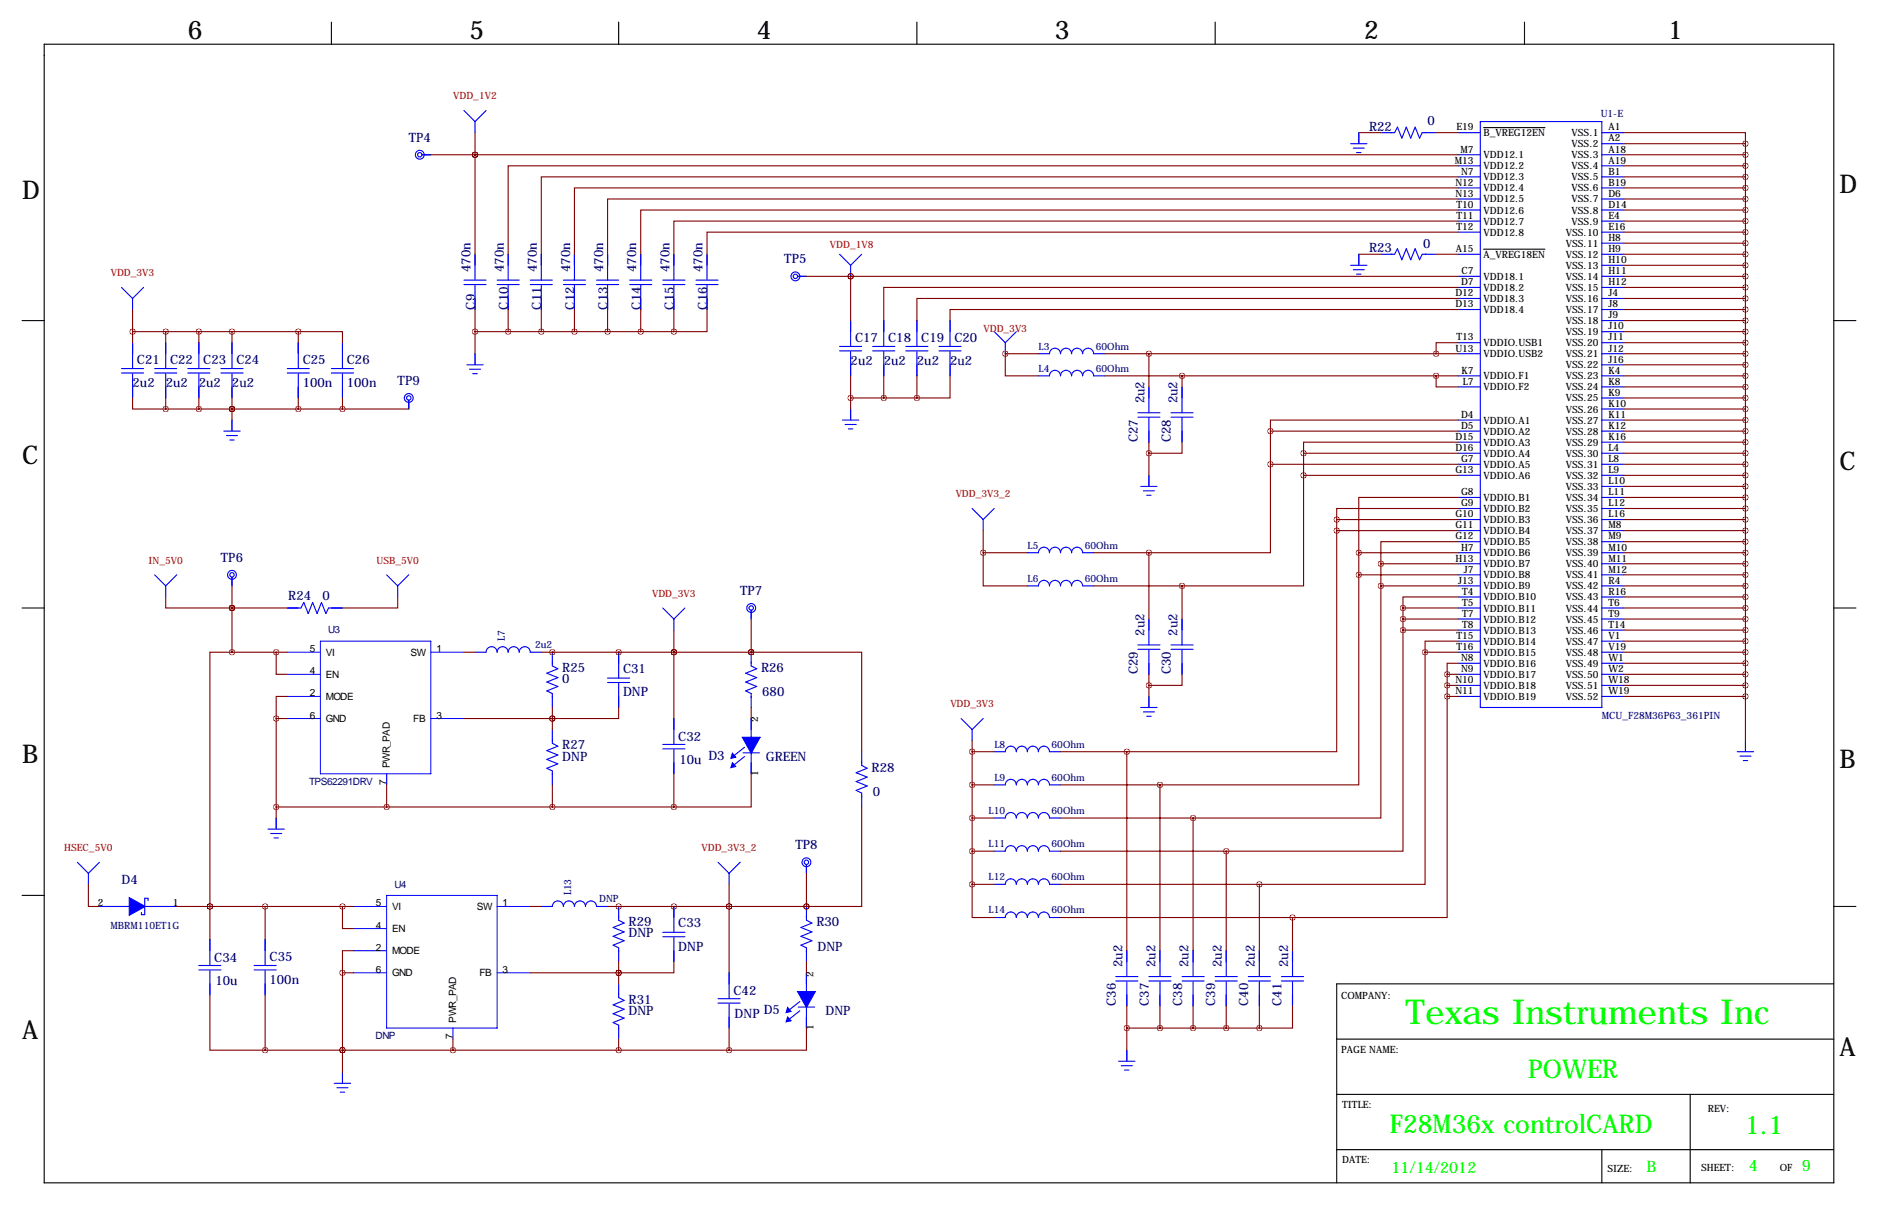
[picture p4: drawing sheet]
<svg xmlns="http://www.w3.org/2000/svg" width="432mm" height="279mm" viewBox="0 0 432 279" stroke-linecap="round" stroke-linejoin="round" font-family="sans-serif">
<g fill="none" stroke="#000" stroke-width=".25">
<path d="M10.2 10.2h411.4v261.6h-411.4zM76.2 5.1v5.1M142.2 5.1v5.1M210.8 5.1v5.1M279.4 5.1v5.1M350.5 5.1v5.1M341.1 29.3h14.1M341.1 57.3h14.1M5.1 73.7h5.1M421.6 73.7h5.1M5.1 139.7h5.1M421.6 139.7h5.1"/>
<path d="M5.1 205.7h5.1M421.6 208.3h.1M421.6 208.3h5.1M307.3 238.8h114.3M421.6 226.1h-114.3v45.7M307.3 251.5h114.3M388.6 251.5v20.3M307.3 264.2h114.3M368.3 264.2v7.6"/>
</g>
<g fill="none" stroke="#00f" stroke-width=".25">
<path d="M97 35.6h2.1M106.7 25.4l2.5 2.5M109.2 27.9v2.6M111.8 25.4l-2.6 2.5M310.5 33h3.8M311.1 34h2.6M311.9 35.1h1M312.4 30.5v2.4M317.5 30.5h3.1l.7-1.3 1 2.6 1-2.6 1.1 2.6 1-2.6 1 2.6 .6-1.3h3.2M335.3 30.5h5.1M335.3 35.6h5.1M335.3 38.1h5.1"/>
<path d="M340.4 27.9h27.9v134.7h-27.9zM368.3 30.5h5.1M368.3 35.6h5.1M368.3 38.1h5.1M368.3 33h5.1M109.2 58.4v6M116.8 58.4v6M124.5 58.4v6M132.1 58.4v6M139.7 58.4v6M147.3 58.4v6M154.9 58.4v6"/>
<path d="M162.6 58.4v6M193 58.4l2.6 2.6M198.1 58.4l-2.5 2.6M312.4 58.4v2.4M317.5 58.4h3.1l.7-1.2 1 2.5 1-2.5 1.1 2.5 1-2.5 1 2.5 .6-1.3h3.2M335.3 40.6h5.1M335.3 43.2h5.1M335.3 45.7h5.1M335.3 48.3h5.1M335.3 50.8h5.1M335.3 53.3h5.1M335.3 58.4h5.1"/>
<path d="M368.3 40.6h5.1M368.3 43.2h5.1M368.3 45.7h5.1M368.3 48.3h5.1M368.3 50.8h5.1M368.3 53.3h5.1M368.3 58.4h5.1M368.3 55.9h5.1M27.9 66l2.6 2.6M30.5 68.6v2.5M30.5 78.7v6M33 66l-2.5 2.6"/>
<path d="M38.1 78.7v6M45.7 78.7v6M53.3 78.7v6M68.6 78.7v6M78.7 78.7v6M106.7 64.4h5.1M106.7 65.4h5.1M109.2 65.5v5.6M114.3 64.4h5.1M114.3 65.4h5.1M116.8 65.5v5.6M121.9 64.4h5.1"/>
<path d="M121.9 65.4h5.1M124.5 65.5v5.6M129.5 64.4h5.1M129.5 65.4h5.1M132.1 65.5v5.6M137.2 64.4h5M137.2 65.4h5M139.7 65.5v5.6M144.8 64.4h5.1M144.8 65.4h5.1M147.3 65.5v5.6M152.4 64.4h5.1"/>
<path d="M152.4 65.4h5.1M154.9 65.5v5.6M160 64.4h5.1M160 65.4h5.1M162.6 65.5v5.6M183.4 63.5h2M193 79.6h5.1M195.6 61v2.5M195.6 73.7v5.9M200.7 79.6h5M203.2 73.7v5.9M208.3 79.6h5.1"/>
<path d="M210.8 73.7v5.9M215.9 79.6h5.1M218.4 73.7v5.9M228.6 76.2l2.5 2.5M231.1 78.7v2.6M233.7 76.2l-2.6 2.5M310.5 61h3.8M311.1 62h2.6M311.9 63h1M335.3 63.5h5.1M335.3 66h5.1M335.3 68.6h5.1"/>
<path d="M335.3 71.1h5.1M335.3 78.7h5.1M368.3 63.5h5.1M368.3 66h5.1M368.3 68.6h5.1M368.3 71.1h5.1M368.3 78.7h5.1M368.3 61h5.1M368.3 73.7h5.1M368.3 76.2h5.1M27.9 84.7h5.1M27.9 85.7h5.1"/>
<path d="M30.5 85.9v5.5M35.6 84.7h5M35.6 85.7h5M38.1 85.9v5.5M43.2 84.7h5.1M43.2 85.7h5.1M45.7 85.9v5.5M50.8 84.7h5.1M50.8 85.7h5.1M51.5 99.1h3.7M53.3 85.9v5.5M53.3 96.5v2.4"/>
<path d="M66 84.7h5.1M66 85.7h5.1M68.6 85.9v5.5M76.2 84.7h5.1M76.2 85.7h5.1M78.7 85.9v5.5M94 91.9v2.1M107.3 83.8h3.8M107.9 84.8h2.6M108.7 85.9h1M109.2 81.3v2.4M193 80.6h5.1"/>
<path d="M193.7 96.5h3.8M194.3 97.5h2.5M195.1 98.6h1M195.6 80.8v5.6M195.6 94v2.4M200.7 80.6h5M203.2 80.8v5.6M208.3 80.6h5.1M210.8 80.8v5.6M215.9 80.6h5.1M218.4 80.8v5.6M238.8 81.3h2.5a1.27 1.27 0 0 1 1.3-1.3 1.27 1.27 0 0 1 1.2 1.3 1.27 1.27 0 0 1 1.3-1.3 1.27 1.27 0 0 1 1.3 1.3 1.27 1.27 0 0 1 1.2-1.3 1.27 1.27 0 0 1 1.3 1.3 1.27 1.27 0 0 1 1.3-1.3 1.27 1.27 0 0 1 1.3 1.3h2.5"/>
<path d="M238.8 86.4h2.5a1.27 1.27 0 0 1 1.3-1.3 1.27 1.27 0 0 1 1.2 1.3 1.27 1.27 0 0 1 1.3-1.3 1.27 1.27 0 0 1 1.3 1.3 1.27 1.27 0 0 1 1.2-1.3 1.27 1.27 0 0 1 1.3 1.3 1.27 1.27 0 0 1 1.3-1.3 1.27 1.27 0 0 1 1.3 1.3h2.5M261.6 94.8h5.1M261.6 95.9h5.1M264.2 88.9v5.9M264.2 96v5.6M269.2 94.8h5.1M269.2 95.9h5.1M271.8 88.9v5.9M271.8 96v5.6M335.3 81.3h5.1M335.3 86.4h5.1M335.3 88.9h5.1"/>
<path d="M335.3 96.5h5.1M335.3 99.1h5.1M368.3 81.3h5.1M368.3 86.4h5.1M368.3 88.9h5.1M368.3 96.5h5.1M368.3 99.1h5.1M368.3 83.8h5.1M368.3 91.4h5.1M368.3 94h5.1M52.1 100.1h2.5M52.8 101.1h1"/>
<path d="M223.5 116.8l2.6 2.6M226.1 119.4v2.5M228.6 116.8l-2.5 2.6M262.3 111.8h3.7M262.9 112.8h2.5M263.7 113.8h1M264.2 109.2v2.4M335.3 101.6h5.1M335.3 104.1h5.1M335.3 106.7h5.1M335.3 109.2h5.1M335.3 114.3h5.1"/>
<path d="M335.3 116.8h5.1M335.3 119.4h5.1M368.3 101.6h5.1M368.3 104.1h5.1M368.3 106.7h5.1M368.3 109.2h5.1M368.3 114.3h5.1M368.3 116.8h5.1M368.3 119.4h5.1M368.3 111.8h5.1M35.6 132.1l2.5 2.5M38.1 134.6v2.6"/>
<path d="M40.6 132.1l-2.5 2.5M53.3 132.6v2M66 139.7h3.2l.6-1.3 1.1 2.6 1-2.6 1 2.6 1-2.6 1 2.6 .6-1.3h3.2M88.9 132.1l2.5 2.5M91.4 134.6v2.6M94 132.1l-2.6 2.5M152.4 139.7l2.5 2.5M157.5 139.7l-2.6 2.5M236.2 127h2.6a1.27 1.27 0 0 1 1.2-1.3 1.27 1.27 0 0 1 1.3 1.3 1.27 1.27 0 0 1 1.3-1.3 1.27 1.27 0 0 1 1.2 1.3 1.27 1.27 0 0 1 1.3-1.3 1.27 1.27 0 0 1 1.3 1.3 1.27 1.27 0 0 1 1.3-1.3 1.27 1.27 0 0 1 1.2 1.3h2.6M236.2 134.6h2.6a1.27 1.27 0 0 1 1.2-1.3 1.27 1.27 0 0 1 1.3 1.3 1.27 1.27 0 0 1 1.3-1.3 1.27 1.27 0 0 1 1.2 1.3 1.27 1.27 0 0 1 1.3-1.3 1.27 1.27 0 0 1 1.3 1.3 1.27 1.27 0 0 1 1.2-1.3 1.27 1.27 0 0 1 1.3 1.3h2.6M335.3 121.9h5.1M335.3 124.5h5.1"/>
<path d="M335.3 127h5.1M335.3 129.5h5.1M335.3 132.1h5.1M335.3 134.6h5.1M335.3 137.2h5.1M335.3 139.7h5.1M368.3 121.9h5.1M368.3 124.5h5.1M368.3 127h5.1M368.3 129.5h5.1M368.3 132.1h5.1M368.3 134.6h5.1"/>
<path d="M368.3 137.2h5.1M368.3 139.7h5.1M109.2 149.9h2.6a1.27 1.27 0 0 1 1.2-1.3 1.27 1.27 0 0 1 1.3 1.3 1.27 1.27 0 0 1 1.3-1.3 1.27 1.27 0 0 1 1.2 1.3 1.27 1.27 0 0 1 1.3-1.3 1.27 1.27 0 0 1 1.3 1.3 1.27 1.27 0 0 1 1.2-1.3 1.27 1.27 0 0 1 1.3 1.3h2.6M127 149.9v3.1l1.3 .7-2.6 1 2.6 1-2.6 1 2.6 1-2.6 1.1 1.3 .6v3.2M139.7 155.8h5.1M139.7 156.8h5.1M142.2 149.9v5.9M142.2 157v5.6M154.9 142.2v2.6M172.7 149.9v3.1l1.3 .7-2.6 1 2.6 1-2.6 1 2.6 1-2.6 1.1 1.3 .6v3.2M172.7 140.2v2M261.6 148.2h5.1"/>
<path d="M261.6 149.2h5.1M264.2 142.2v6M264.2 149.4v5.5M269.2 148.2h5.1M269.2 149.2h5.1M271.8 142.2v6M271.8 149.4v5.5M335.3 142.2h5.1M335.3 144.8h5.1M335.3 147.3h5.1M335.3 149.9h5.1M335.3 152.4h5.1"/>
<path d="M335.3 154.9h5.1M335.3 157.5h5.1M368.3 142.2h5.1M368.3 144.8h5.1M368.3 147.3h5.1M368.3 149.9h5.1M368.3 152.4h5.1M368.3 154.9h5.1M368.3 157.5h5.1M88.9 177.8v2.5M127 167.6v3.2l1.3 .6-2.6 1.1 2.6 1-2.6 1 2.6 1-2.6 1 1.3 .6v3.2M152.4 171h5.1"/>
<path d="M152.4 172.1h5.1M154.9 165.1v5.9M154.9 172.2v5.6M170.8 173h3.8M171.2 173.8l-2.9 2.3M171.2 171.7l-2.9 2.3M172.7 165.1v12.7M198.1 172.7v3.2l1.3 .6-2.6 1 2.6 1.1-2.6 1 2.6 1-2.6 1 1.3 .6v3.2M221 165.1l2.5 2.5M223.5 167.6v2.6M226.1 165.1l-2.6 2.5M228.6 172.7h2.5a1.27 1.27 0 0 1 1.3-1.3 1.27 1.27 0 0 1 1.3 1.3 1.27 1.27 0 0 1 1.2-1.2 1.27 1.27 0 0 1 1.3 1.2 1.27 1.27 0 0 1 1.3-1.3 1.27 1.27 0 0 1 1.3 1.3 1.27 1.27 0 0 1 1.2-1.3 1.27 1.27 0 0 1 1.3 1.3h2.5"/>
<path d="M262.3 162.6h3.7M262.9 163.6h2.5M263.7 164.6h1M264.2 160v2.4M335.3 160h5.1M368.3 160h5.1M399.4 172.7h3.8M400 173.7h2.6M400.8 174.8h1M401.3 170.2v2.4M17.8 198.1l2.5 2.6M22.9 198.1l-2.6 2.6"/>
<path d="M61.6 190.5h3.8M62.2 191.5h2.6M63 192.5h1M63.5 188v2.3M165.1 198.1l2.5 2.6M170.2 198.1l-2.6 2.6M185.4 198.6v2.1M228.6 180.3h2.5a1.27 1.27 0 0 1 1.3-1.2 1.27 1.27 0 0 1 1.3 1.2 1.27 1.27 0 0 1 1.2-1.2 1.27 1.27 0 0 1 1.3 1.2 1.27 1.27 0 0 1 1.3-1.2 1.27 1.27 0 0 1 1.3 1.2 1.27 1.27 0 0 1 1.2-1.2 1.27 1.27 0 0 1 1.3 1.2h2.5M228.6 188h2.5a1.27 1.27 0 0 1 1.3-1.3 1.27 1.27 0 0 1 1.3 1.3 1.27 1.27 0 0 1 1.2-1.3 1.27 1.27 0 0 1 1.3 1.3 1.27 1.27 0 0 1 1.3-1.3 1.27 1.27 0 0 1 1.3 1.3 1.27 1.27 0 0 1 1.2-1.3 1.27 1.27 0 0 1 1.3 1.3h2.5M228.6 195.6h2.5a1.27 1.27 0 0 1 1.3-1.3 1.27 1.27 0 0 1 1.3 1.3 1.27 1.27 0 0 1 1.3-1.3 1.27 1.27 0 0 1 1.2 1.3 1.27 1.27 0 0 1 1.3-1.3 1.27 1.27 0 0 1 1.3 1.3 1.27 1.27 0 0 1 1.2-1.3 1.27 1.27 0 0 1 1.3 1.3h2.5M20.3 200.7v2.5M22.9 208.3h17.7"/>
<path d="M34 206.9v-.5h-.7v3.8h-.8v-.5M48.3 215.9v5.9M61 215.9v5.9M124.5 208.3h2.5a1.27 1.27 0 0 1 1.3-1.3 1.27 1.27 0 0 1 1.2 1.3 1.27 1.27 0 0 1 1.3-1.3 1.27 1.27 0 0 1 1.3 1.3 1.27 1.27 0 0 1 1.3-1.3 1.27 1.27 0 0 1 1.2 1.3 1.27 1.27 0 0 1 1.3-1.3 1.27 1.27 0 0 1 1.3 1.3h2.5M142.2 208.3v3.1l1.3 .7-2.5 1 2.5 1-2.5 1 2.5 1.1-2.5 1 1.2 .6v3.2M152.4 214.2h5.1M152.4 215.2h5.1M154.9 208.3v5.9M154.9 215.4v5.6M167.6 200.7v2.5M185.4 208.3v3.1l1.3 .7-2.6 1 2.6 1-2.6 1 2.6 1.1-2.6 1 1.3 .6v3.2M228.6 203.2h2.5a1.27 1.27 0 0 1 1.3-1.3 1.27 1.27 0 0 1 1.3 1.3 1.27 1.27 0 0 1 1.2-1.3 1.27 1.27 0 0 1 1.3 1.3 1.27 1.27 0 0 1 1.3-1.3 1.27 1.27 0 0 1 1.3 1.3 1.27 1.27 0 0 1 1.2-1.3 1.27 1.27 0 0 1 1.3 1.3h2.5"/>
<path d="M228.6 210.8h2.5a1.27 1.27 0 0 1 1.3-1.3 1.27 1.27 0 0 1 1.3 1.3 1.27 1.27 0 0 1 1.2-1.3 1.27 1.27 0 0 1 1.3 1.3 1.27 1.27 0 0 1 1.3-1.3 1.27 1.27 0 0 1 1.3 1.3 1.27 1.27 0 0 1 1.2-1.3 1.27 1.27 0 0 1 1.3 1.3h2.5M259.1 218.4v6M266.7 218.4v6M274.3 218.4v6M281.9 218.4v6M289.6 218.4v6M297.2 218.4v6M45.7 221.8h5.1M45.7 222.9h5.1M48.3 223v5.6M58.4 221.8h5.1M58.4 222.9h5.1"/>
<path d="M61 223v5.6M104.1 236.2v2.6M142.2 226.1v3.1l1.3 .7-2.5 1 2.5 1-2.5 1 2.5 1-2.5 1 1.2 .7v3.2M165.1 229.5h5.1M165.1 230.5h5.1M167.6 223.5v6M167.6 230.6v5.6M183.5 231.4h3.8M183.9 232.3l-2.9 2.2M183.9 230.1l-2.9 2.3M185.4 223.5v12.7M256.5 224.4h5.1"/>
<path d="M256.5 225.4h5.1M259.1 225.6v5.5M264.2 224.4h5M264.2 225.4h5M266.7 225.6v5.5M271.8 224.4h5.1M271.8 225.4h5.1M274.3 225.6v5.5M279.4 224.4h5.1M279.4 225.4h5.1M281.9 225.6v5.5M287 224.4h5.1"/>
<path d="M287 225.4h5.1M289.6 225.6v5.5M294.6 224.4h5.1M294.6 225.4h5.1M297.2 225.6v5.5M76.9 248.9h3.7M77.5 249.9h2.5M78.2 251h1M78.7 246.4v2.4M257.2 243.8h3.8M257.8 244.9h2.5M258.6 245.9h1"/>
<path d="M259.1 241.3v2.4"/>
<circle cx="96.5" cy="35.6" r=".51"/>
<circle cx="96.5" cy="35.6" r="1.02"/>
<circle cx="182.9" cy="63.5" r=".51"/>
<circle cx="182.9" cy="63.5" r="1.02"/>
<circle cx="94" cy="91.4" r=".51"/>
<circle cx="94" cy="91.4" r="1.02"/>
<circle cx="53.3" cy="132.1" r=".51"/>
<circle cx="53.3" cy="132.1" r="1.02"/>
<circle cx="172.7" cy="139.7" r=".51"/>
<circle cx="172.7" cy="139.7" r="1.02"/>
<circle cx="185.4" cy="198.1" r=".51"/>
<circle cx="185.4" cy="198.1" r="1.02"/>
</g>
<g fill="none" stroke="#00f" stroke-width=".23">
<path d="M312.4 30.5v2.5M312.4 58.4v2.6M53.3 96.5v2.6M109.2 81.3v2.5M195.6 94v2.5M264.2 109.2v2.6M66 149.9h7.7M66 154.9h7.7M73.7 147.3h25.4v30.5h-25.4zM99.1 149.9h7.6M66 165.1h7.7M66 160h7.7"/>
<path d="M99.1 165.1h7.6M264.2 160v2.6M401.3 170.2v2.5M63.5 188v2.5M81.3 208.3h7.6M81.3 213.4h7.6M81.3 218.4h7.6M88.9 205.7h25.4v30.5h-25.4zM114.3 208.3h7.6M81.3 223.5h7.6M114.3 223.5h7.6M78.7 246.4v2.5"/>
<path d="M259.1 241.3v2.5"/>
</g>
<g fill="#00f" stroke="#00f" stroke-width=".25">
<path d="M29.7 206.2l3.7 2.1-3.7 2z"/>
<path d="M181.1 231.5l.8 .9-1.2 .3z"/>
<path d="M181.1 233.7l.8 .8-1.2 .3z"/>
<path d="M183.4 227.8h4.1l-2.1 3.7z"/>
<path d="M168.4 173.1l.8 .9-1.2 .2z"/>
<path d="M168.4 175.3l.8 .8-1.2 .3z"/>
<path d="M170.7 169.4h4.1l-2.1 3.7z"/>
</g>
<g fill="none" stroke="#800000" stroke-width=".25">
<path d="M99.1 35.6h236.2M109.2 35.6h.1M109.2 30.5v27.9M312.4 30.5h5.1M330.2 30.5h5.1M335.3 38.1h-218.5v20.3M373.4 30.5h27.9v2.5M373.4 33h27.9M373.4 35.6h27.9M373.4 38.1h27.9M401.3 33v137.2M312.4 58.4h5.1"/>
<path d="M330.2 58.4h5.1M335.3 53.3h-172.7v5.1M335.3 50.8h-180.4v7.6M335.3 48.3h-188v10.1M335.3 45.7h-195.6v12.7M335.3 43.2h-203.2v15.2M335.3 40.6h-210.8v17.8M373.4 40.6h27.9M373.4 43.2h27.9M373.4 45.7h27.9M373.4 48.3h27.9M373.4 50.8h27.9"/>
<path d="M373.4 53.3h27.9M373.4 55.9h27.9M373.4 58.4h27.9M30.5 76.2h38.1M30.5 71.1v7.6M38.1 76.2v2.5M45.7 76.2v2.5M53.3 76.2v2.5M68.6 76.2h10.1v2.5M68.6 76.2v2.5M109.2 76.2h45.7M109.2 71.1v10.2"/>
<path d="M116.8 71.1v5.1M124.5 71.1v5.1M132.1 71.1v5.1M139.7 71.1v5.1M147.3 71.1v5.1M154.9 71.1v5.1M162.6 71.1v5.1h-7.7M185.4 63.5h149.9M195.6 63.5h.1M195.6 63.5v10.2M335.3 66h-132.1v7.7M335.3 68.6h-124.5v5.1"/>
<path d="M335.3 71.1h-116.9v2.6M335.3 78.7h-5.1v2.6M373.4 61h27.9M373.4 63.5h27.9M373.4 66h27.9M373.4 68.6h27.9M373.4 71.1h27.9M373.4 73.7h27.9M373.4 76.2h27.9M373.4 78.7h27.9M30.5 91.4v2.6h7.6M38.1 94h55.9"/>
<path d="M38.1 91.4v2.6M45.7 91.4v2.6M53.3 94h.1M53.3 91.4v5.1M68.6 91.4v2.6M78.7 91.4v2.6M195.6 91.4h15.2M195.6 86.4v7.6M203.2 86.4v5M210.8 86.4v5M218.4 86.4v5h-7.6M231.1 81.3v5.1h7.7"/>
<path d="M231.1 81.3h.1M231.1 81.3h7.7M254 81.3h81.3M254 86.4h81.3M264.2 81.3v7.6M271.8 86.4v2.5M292.1 99.1h43.2M292.1 99.1v7.6M330.2 86.4v2.5h5.1M335.3 96.5h-43.2v2.6M373.4 81.3h27.9M373.4 83.8h27.9"/>
<path d="M373.4 86.4h27.9M373.4 88.9h27.9M373.4 91.4h27.9M373.4 94h27.9M373.4 96.5h27.9M373.4 99.1h27.9M264.2 101.6v7.6M271.8 101.6v2.5h-7.6M292.1 106.7v20.3h-27.9M292.1 106.7h43.2M299.7 109.2v25.4h-27.9M299.7 104.1h35.6"/>
<path d="M299.7 109.2h35.6M299.7 104.1v5.1M307.3 119.4h28M307.3 119.4v2.5M335.3 116.8h-28v2.6M335.3 101.6h-35.6v2.5M335.3 114.3h-22.9v12.7M373.4 101.6h27.9M373.4 104.1h27.9M373.4 106.7h27.9M373.4 119.4h27.9M373.4 116.8h27.9"/>
<path d="M373.4 109.2h27.9M373.4 111.8h27.9M373.4 114.3h27.9M38.1 137.2v2.5h15.2M53.3 139.7h.1M53.3 139.7h12.7M53.3 134.6v15.3M91.4 137.2v2.5h-12.7M226.1 127v7.6h10.1M226.1 127h10.1M226.1 121.9v5.1M251.5 134.6h20.3"/>
<path d="M251.5 127h12.7M264.2 127v15.2M271.8 134.6v7.6M307.3 121.9v50.8h-48.2M307.3 121.9h28M312.4 132.1v48.2h-45.7M312.4 132.1h22.9M312.4 127h22.9M312.4 127v5.1M317.5 134.6v53.4h-43.2M317.5 134.6h17.8M317.5 129.5h17.8"/>
<path d="M317.5 129.5v5.1M322.6 139.7h12.7M322.6 139.7v5.1M335.3 137.2h-12.7v2.5M335.3 124.5h-17.8v5M373.4 139.7h27.9M373.4 137.2h27.9M373.4 134.6h27.9M373.4 121.9h27.9M373.4 132.1h27.9M373.4 129.5h27.9M373.4 127h27.9"/>
<path d="M373.4 124.5h27.9M53.3 149.9h-5v58.4M53.3 149.9h12.7M63.5 149.9v5h2.5M106.7 149.9h2.5M124.5 149.9h48.2M127 149.9h.1M142.2 149.9h.1M154.9 149.9h.1M154.9 144.8v20.3M172.7 149.9h.1M172.7 149.9h25.4v22.8"/>
<path d="M172.7 142.2v7.7M264.2 154.9v5.1M271.8 154.9v2.6h-7.6M322.6 144.8v50.8h-40.7M322.6 142.2h12.7M322.6 144.8h12.7M327.7 149.9v53.3h-38.1M327.7 149.9h7.6M332.7 157.5h2.6M332.7 154.9h2.6M332.7 154.9v5.1M335.3 152.4h-2.6v2.5"/>
<path d="M335.3 147.3h-7.6v2.6M373.4 157.5h27.9M373.4 142.2h27.9M373.4 144.8h27.9M373.4 147.3h27.9M373.4 149.9h27.9M373.4 152.4h27.9M373.4 154.9h27.9M63.5 165.1h2.5M63.5 165.1v22.9M66 160h-2.5v5.1M106.7 165.1h20.3"/>
<path d="M127 165.1h.1M127 162.6v5M142.2 162.6v2.5h-15.2M154.9 177.8v7.6M172.7 177.8v7.6h-17.8M172.7 162.6v2.5M223.5 172.7h5.1M223.5 170.2v33M243.8 172.7h15.3M259.1 172.7v45.7M332.7 160v50.8h-35.5M332.7 160h2.6"/>
<path d="M373.4 160h27.9M63.5 185.4h91.4M88.9 180.3v5.1M127 180.3v5.1M198.1 185.4v22.9h-12.7M223.5 188h5.1M223.5 180.3h5.1M223.5 195.6h5.1M243.8 188h30.5M243.8 180.3h22.9M243.8 195.6h38.1M266.7 180.3v38.1"/>
<path d="M274.3 188v30.4M281.9 195.6v22.8M20.3 203.2v5.1h2.6M40.6 208.3h40.7M48.3 208.3h.1M48.3 208.3v7.6M61 208.3v7.6M78.7 208.3v5.1h2.6M81.3 218.4h-2.6v5.1M121.9 208.3h2.6M139.7 208.3h45.7M142.2 208.3h.1"/>
<path d="M154.9 208.3h.1M167.6 208.3h.1M167.6 203.2v20.3M185.4 208.3h.1M185.4 200.7v7.6M223.5 203.2v7.6h5.1M223.5 203.2h5.1M243.8 203.2h45.8M243.8 210.8h53.4M289.6 203.2v15.2M297.2 210.8v7.6M48.3 228.6v12.7h12.7"/>
<path d="M61 228.6v12.7M78.7 223.5v22.9M78.7 223.5h2.6M104.1 238.8v2.5M121.9 223.5h20.3M142.2 223.5h.1M142.2 221v5.1M142.2 238.8v2.5M154.9 221v2.5h-12.7M167.6 236.2v5.1M185.4 236.2v5.1h-17.8M185.4 221v2.5"/>
<path d="M259.1 231.1v10.2M259.1 236.2h30.5M266.7 231.1v5.1M274.3 231.1v5.1M281.9 231.1v5.1M289.6 231.1v5.1M297.2 231.1v5.1h-7.6M61 241.3h106.6M78.7 241.3h.1"/>
</g>
<path d="M401.3 33a.05 .05 0 0 0 .1 0 .05 .05 0 0 0-.1 0zM401.3 35.6a.05 .05 0 0 0 .1 0 .05 .05 0 0 0-.1 0zM401.3 38.1a.05 .05 0 0 0 .1 0 .05 .05 0 0 0-.1 0zM401.3 40.6a.05 .05 0 0 0 .1 0 .05 .05 0 0 0-.1 0zM401.3 43.2a.05 .05 0 0 0 .1 0 .05 .05 0 0 0-.1 0zM401.3 45.7a.05 .05 0 0 0 .1 0 .05 .05 0 0 0-.1 0zM401.3 48.3a.05 .05 0 0 0 .1 0 .05 .05 0 0 0-.1 0zM401.3 50.8a.05 .05 0 0 0 .1 0 .05 .05 0 0 0-.1 0zM401.3 53.3a.05 .05 0 0 0 .1 0 .05 .05 0 0 0-.1 0zM401.3 55.9a.05 .05 0 0 0 .1 0 .05 .05 0 0 0-.1 0zM401.3 58.4a.05 .05 0 0 0 .1 0 .05 .05 0 0 0-.1 0zM401.3 61a.05 .05 0 0 0 .1 0 .05 .05 0 0 0-.1 0zM401.3 63.5a.05 .05 0 0 0 .1 0 .05 .05 0 0 0-.1 0zM401.3 66a.05 .05 0 0 0 .1 0 .05 .05 0 0 0-.1 0zM401.3 68.6a.05 .05 0 0 0 .1 0 .05 .05 0 0 0-.1 0zM401.3 71.1a.05 .05 0 0 0 .1 0 .05 .05 0 0 0-.1 0zM401.3 73.7a.05 .05 0 0 0 .1 0 .05 .05 0 0 0-.1 0zM401.3 76.2a.05 .05 0 0 0 .1 0 .05 .05 0 0 0-.1 0zM401.3 78.7a.05 .05 0 0 0 .1 0 .05 .05 0 0 0-.1 0zM401.3 81.3a.05 .05 0 0 0 .1 0 .05 .05 0 0 0-.1 0zM401.3 83.8a.05 .05 0 0 0 .1 0 .05 .05 0 0 0-.1 0zM401.3 86.4a.05 .05 0 0 0 .1 0 .05 .05 0 0 0-.1 0zM401.3 88.9a.05 .05 0 0 0 .1 0 .05 .05 0 0 0-.1 0zM401.3 91.4a.05 .05 0 0 0 .1 0 .05 .05 0 0 0-.1 0zM401.3 94a.05 .05 0 0 0 .1 0 .05 .05 0 0 0-.1 0zM401.3 96.5a.05 .05 0 0 0 .1 0 .05 .05 0 0 0-.1 0zM401.3 99.1a.05 .05 0 0 0 .1 0 .05 .05 0 0 0-.1 0zM401.3 101.6a.05 .05 0 0 0 .1 0 .05 .05 0 0 0-.1 0zM401.3 104.1a.05 .05 0 0 0 .1 0 .05 .05 0 0 0-.1 0zM401.3 106.7a.05 .05 0 0 0 .1 0 .05 .05 0 0 0-.1 0zM401.3 160a.05 .05 0 0 0 .1 0 .05 .05 0 0 0-.1 0zM401.3 157.5a.05 .05 0 0 0 .1 0 .05 .05 0 0 0-.1 0zM401.3 139.7a.05 .05 0 0 0 .1 0 .05 .05 0 0 0-.1 0zM401.3 137.2a.05 .05 0 0 0 .1 0 .05 .05 0 0 0-.1 0zM401.3 134.6a.05 .05 0 0 0 .1 0 .05 .05 0 0 0-.1 0zM401.3 119.4a.05 .05 0 0 0 .1 0 .05 .05 0 0 0-.1 0zM401.3 116.8a.05 .05 0 0 0 .1 0 .05 .05 0 0 0-.1 0zM401.3 109.2a.05 .05 0 0 0 .1 0 .05 .05 0 0 0-.1 0zM401.3 111.8a.05 .05 0 0 0 .1 0 .05 .05 0 0 0-.1 0zM401.3 114.3a.05 .05 0 0 0 .1 0 .05 .05 0 0 0-.1 0zM401.3 142.2a.05 .05 0 0 0 .1 0 .05 .05 0 0 0-.1 0zM401.3 144.8a.05 .05 0 0 0 .1 0 .05 .05 0 0 0-.1 0zM401.3 147.3a.05 .05 0 0 0 .1 0 .05 .05 0 0 0-.1 0zM401.3 149.9a.05 .05 0 0 0 .1 0 .05 .05 0 0 0-.1 0zM401.3 152.4a.05 .05 0 0 0 .1 0 .05 .05 0 0 0-.1 0zM401.3 154.9a.05 .05 0 0 0 .1 0 .05 .05 0 0 0-.1 0zM401.3 121.9a.05 .05 0 0 0 .1 0 .05 .05 0 0 0-.1 0zM401.3 132.1a.05 .05 0 0 0 .1 0 .05 .05 0 0 0-.1 0zM401.3 129.5a.05 .05 0 0 0 .1 0 .05 .05 0 0 0-.1 0zM401.3 127a.05 .05 0 0 0 .1 0 .05 .05 0 0 0-.1 0zM401.3 124.5a.05 .05 0 0 0 .1 0 .05 .05 0 0 0-.1 0zM109.2 76.2a.05 .05 0 0 0 .1 0 .05 .05 0 0 0-.1 0zM154.9 76.2a.05 .05 0 0 0 .1 0 .05 .05 0 0 0-.1 0zM147.3 76.2a.05 .05 0 0 0 .1 0 .05 .05 0 0 0-.1 0zM132 76.2a.05 .05 0 0 0 .1 0 .05 .05 0 0 0-.1 0zM124.4 76.2a.05 .05 0 0 0 .1 0 .05 .05 0 0 0-.1 0zM116.8 76.2a.05 .05 0 0 0 .1 0 .05 .05 0 0 0-.1 0zM195.5 91.4a.05 .05 0 0 0 .1 0 .05 .05 0 0 0-.1 0zM210.8 91.4a.05 .05 0 0 0 .1 0 .05 .05 0 0 0-.1 0zM109.2 35.6a.05 .05 0 0 0 .1 0 .05 .05 0 0 0-.1 0zM195.5 63.5a.05 .05 0 0 0 .1 0 .05 .05 0 0 0-.1 0zM109.2 35.6a.05 .05 0 0 0 .1 0 .05 .05 0 0 0-.1 0zM195.5 63.5a.05 .05 0 0 0 .1 0 .05 .05 0 0 0-.1 0zM78.7 208.3a.05 .05 0 0 0 .1 0 .05 .05 0 0 0-.1 0zM53.3 139.7a.05 .05 0 0 0 .1 0 .05 .05 0 0 0-.1 0zM53.3 139.7a.05 .05 0 0 0 .1 0 .05 .05 0 0 0-.1 0zM78.7 241.3a.05 .05 0 0 0 .1 0 .05 .05 0 0 0-.1 0zM78.7 241.3a.05 .05 0 0 0 .1 0 .05 .05 0 0 0-.1 0zM48.2 208.3a.05 .05 0 0 0 .1 0 .05 .05 0 0 0-.1 0zM78.7 223.5a.05 .05 0 0 0 .1 0 .05 .05 0 0 0-.1 0zM104.1 241.3a.05 .05 0 0 0 .1 0 .05 .05 0 0 0-.1 0zM142.2 223.5a.05 .05 0 0 0 .1 0 .05 .05 0 0 0-.1 0zM142.2 223.5a.05 .05 0 0 0 .1 0 .05 .05 0 0 0-.1 0zM154.9 208.3a.05 .05 0 0 0 .1 0 .05 .05 0 0 0-.1 0zM142.2 241.3a.05 .05 0 0 0 .1 0 .05 .05 0 0 0-.1 0zM167.6 241.3a.05 .05 0 0 0 .1 0 .05 .05 0 0 0-.1 0zM167.6 208.3a.05 .05 0 0 0 .1 0 .05 .05 0 0 0-.1 0zM167.6 208.3a.05 .05 0 0 0 .1 0 .05 .05 0 0 0-.1 0zM185.4 208.3a.05 .05 0 0 0 .1 0 .05 .05 0 0 0-.1 0zM142.2 208.3a.05 .05 0 0 0 .1 0 .05 .05 0 0 0-.1 0zM231.1 81.3a.05 .05 0 0 0 .1 0 .05 .05 0 0 0-.1 0zM264.1 81.3a.05 .05 0 0 0 .1 0 .05 .05 0 0 0-.1 0zM271.7 86.4a.05 .05 0 0 0 .1 0 .05 .05 0 0 0-.1 0zM264.1 104.1a.05 .05 0 0 0 .1 0 .05 .05 0 0 0-.1 0zM142.2 149.9a.05 .05 0 0 0 .1 0 .05 .05 0 0 0-.1 0zM154.9 149.9a.05 .05 0 0 0 .1 0 .05 .05 0 0 0-.1 0zM154.9 149.9a.05 .05 0 0 0 .1 0 .05 .05 0 0 0-.1 0zM172.7 149.9a.05 .05 0 0 0 .1 0 .05 .05 0 0 0-.1 0zM53.3 149.9a.05 .05 0 0 0 .1 0 .05 .05 0 0 0-.1 0zM154.9 185.4a.05 .05 0 0 0 .1 0 .05 .05 0 0 0-.1 0zM48.2 208.3a.05 .05 0 0 0 .1 0 .05 .05 0 0 0-.1 0zM172.7 149.9a.05 .05 0 0 0 .1 0 .05 .05 0 0 0-.1 0zM185.4 208.3a.05 .05 0 0 0 .1 0 .05 .05 0 0 0-.1 0zM226 127a.05 .05 0 0 0 .1 0 .05 .05 0 0 0-.1 0zM264.1 127a.05 .05 0 0 0 .1 0 .05 .05 0 0 0-.1 0zM271.7 134.6a.05 .05 0 0 0 .1 0 .05 .05 0 0 0-.1 0zM264.1 157.5a.05 .05 0 0 0 .1 0 .05 .05 0 0 0-.1 0zM259 172.7a.05 .05 0 0 0 .1 0 .05 .05 0 0 0-.1 0zM299.7 109.2a.05 .05 0 0 0 .1 0 .05 .05 0 0 0-.1 0zM307.3 119.4a.05 .05 0 0 0 .1 0 .05 .05 0 0 0-.1 0zM274.3 188a.05 .05 0 0 0 .1 0 .05 .05 0 0 0-.1 0zM281.9 195.6a.05 .05 0 0 0 .1 0 .05 .05 0 0 0-.1 0zM259 236.2a.05 .05 0 0 0 .1 0 .05 .05 0 0 0-.1 0zM281.9 236.2a.05 .05 0 0 0 .1 0 .05 .05 0 0 0-.1 0zM274.3 236.2a.05 .05 0 0 0 .1 0 .05 .05 0 0 0-.1 0zM223.5 172.7a.05 .05 0 0 0 .1 0 .05 .05 0 0 0-.1 0zM223.5 180.3a.05 .05 0 0 0 .1 0 .05 .05 0 0 0-.1 0zM223.5 188a.05 .05 0 0 0 .1 0 .05 .05 0 0 0-.1 0zM223.5 195.6a.05 .05 0 0 0 .1 0 .05 .05 0 0 0-.1 0zM322.5 142.2a.05 .05 0 0 0 .1 0 .05 .05 0 0 0-.1 0zM322.5 139.7a.05 .05 0 0 0 .1 0 .05 .05 0 0 0-.1 0zM332.7 154.9a.05 .05 0 0 0 .1 0 .05 .05 0 0 0-.1 0zM332.7 157.5a.05 .05 0 0 0 .1 0 .05 .05 0 0 0-.1 0zM332.7 160a.05 .05 0 0 0 .1 0 .05 .05 0 0 0-.1 0zM289.5 236.2a.05 .05 0 0 0 .1 0 .05 .05 0 0 0-.1 0zM289.5 203.2a.05 .05 0 0 0 .1 0 .05 .05 0 0 0-.1 0zM327.6 149.9a.05 .05 0 0 0 .1 0 .05 .05 0 0 0-.1 0zM297.1 210.8a.05 .05 0 0 0 .1 0 .05 .05 0 0 0-.1 0zM223.5 203.2a.05 .05 0 0 0 .1 0 .05 .05 0 0 0-.1 0zM60.9 208.3a.05 .05 0 0 0 .1 0 .05 .05 0 0 0-.1 0zM60.9 241.3a.05 .05 0 0 0 .1 0 .05 .05 0 0 0-.1 0zM299.7 104.1a.05 .05 0 0 0 .1 0 .05 .05 0 0 0-.1 0zM307.3 121.9a.05 .05 0 0 0 .1 0 .05 .05 0 0 0-.1 0zM312.4 127a.05 .05 0 0 0 .1 0 .05 .05 0 0 0-.1 0zM312.4 132.1a.05 .05 0 0 0 .1 0 .05 .05 0 0 0-.1 0zM322.5 144.8a.05 .05 0 0 0 .1 0 .05 .05 0 0 0-.1 0zM45.7 94a.05 .05 0 0 0 .1 0 .05 .05 0 0 0-.1 0zM45.7 76.2a.05 .05 0 0 0 .1 0 .05 .05 0 0 0-.1 0zM30.4 76.2a.05 .05 0 0 0 .1 0 .05 .05 0 0 0-.1 0zM53.3 94a.05 .05 0 0 0 .1 0 .05 .05 0 0 0-.1 0zM53.3 94a.05 .05 0 0 0 .1 0 .05 .05 0 0 0-.1 0zM68.5 94a.05 .05 0 0 0 .1 0 .05 .05 0 0 0-.1 0zM53.3 76.2a.05 .05 0 0 0 .1 0 .05 .05 0 0 0-.1 0zM68.5 76.2a.05 .05 0 0 0 .1 0 .05 .05 0 0 0-.1 0zM78.7 94a.05 .05 0 0 0 .1 0 .05 .05 0 0 0-.1 0z" fill="#800000" stroke="#800000" stroke-width="1.3"/>
<text font-size="7.9" fill="#0f0" x="323.2" y="235.2">Texas Instruments Inc</text>
<g font-size="5.9">
<text x="43.2" y="8.9">6</text>
<text x="107.9" y="8.9">5</text>
<text x="174" y="8.9">4</text>
<text x="242.6" y="8.9">3</text>
<text x="313.7" y="8.9">2</text>
<text x="383.5" y="8.9">1</text>
<text x="5.1" y="45.7">D</text>
<text x="422.9" y="44.4">D</text>
<text x="5.1" y="106.7">C</text>
<text x="422.9" y="107.9">C</text>
<text x="5.1" y="175.3">B</text>
<text x="422.9" y="176.5">B</text>
<text x="5.1" y="238.8">A</text>
<text x="422.9" y="242.6">A</text>
</g>
<g font-size="5.9" fill="#0f0">
<text x="351.3" y="247.7">POWER</text>
<text x="319.5" y="260.4">F28M36x controlCARD</text>
<text x="401.2" y="260.6">1.1</text>
</g>
<g font-size="3.6" fill="#0f0">
<text x="319.9" y="269.5">11/14/2012</text>
<text x="378.6" y="269.2">B</text>
<text x="402.1" y="269">4</text>
<text x="414.3" y="269">9</text>
</g>
<g font-size="3" fill="#000080">
<text x="328.2" y="28.7">0</text>
<text x="94" y="32.6">TP4</text>
<text x="314.8" y="30">R22</text>
<text x="314.8" y="58">R23</text>
<text x="327.2" y="56.9">0</text>
<text x="108.2" y="62.5" transform="rotate(-90 108.2 62.5)">470n</text>
<text x="115.8" y="62.5" transform="rotate(-90 115.8 62.5)">470n</text>
<text x="123.4" y="62.5" transform="rotate(-90 123.4 62.5)">470n</text>
<text x="131.1" y="62.5" transform="rotate(-90 131.1 62.5)">470n</text>
<text x="138.7" y="62.5" transform="rotate(-90 138.7 62.5)">470n</text>
<text x="146.3" y="62.5" transform="rotate(-90 146.3 62.5)">470n</text>
<text x="153.9" y="62.5" transform="rotate(-90 153.9 62.5)">470n</text>
<text x="161.5" y="62.5" transform="rotate(-90 161.5 62.5)">470n</text>
<text x="180.3" y="60.5">TP5</text>
<text x="109.2" y="71.1" transform="rotate(-90 109.2 71.1)">C9</text>
<text x="116.8" y="71.1" transform="rotate(-90 116.8 71.1)">C10</text>
<text x="124.5" y="71.1" transform="rotate(-90 124.5 71.1)">C11</text>
<text x="132.1" y="71.1" transform="rotate(-90 132.1 71.1)">C12</text>
<text x="139.7" y="71.1" transform="rotate(-90 139.7 71.1)">C13</text>
<text x="147.3" y="71.1" transform="rotate(-90 147.3 71.1)">C14</text>
<text x="154.9" y="71.1" transform="rotate(-90 154.9 71.1)">C15</text>
<text x="162.6" y="71.1" transform="rotate(-90 162.6 71.1)">C16</text>
<text x="31.5" y="83.6">C21</text>
<text x="39.1" y="83.6">C22</text>
<text x="46.7" y="83.6">C23</text>
<text x="54.4" y="83.6">C24</text>
<text x="69.6" y="83.6">C25</text>
<text x="79.8" y="83.6">C26</text>
<text x="195.6" y="83.8">2u2</text>
<text x="196.6" y="78.5">C17</text>
<text x="203.2" y="83.8">2u2</text>
<text x="204.2" y="78.5">C18</text>
<text x="210.8" y="83.8">2u2</text>
<text x="211.8" y="78.5">C19</text>
<text x="218.4" y="83.8">2u2</text>
<text x="219.5" y="78.5">C20</text>
<text x="30.5" y="88.9">2u2</text>
<text x="38.1" y="88.9">2u2</text>
<text x="45.7" y="88.9">2u2</text>
<text x="53.3" y="88.9">2u2</text>
<text x="69.6" y="88.9">100n</text>
<text x="79.8" y="88.9">100n</text>
<text x="91.4" y="88.4">TP9</text>
<text x="263.1" y="92.7" transform="rotate(-90 263.1 92.7)">2u2</text>
<text x="270.8" y="92.7" transform="rotate(-90 270.8 92.7)">2u2</text>
<text x="261.6" y="101.6" transform="rotate(-90 261.6 101.6)">C27</text>
<text x="269.2" y="101.6" transform="rotate(-90 269.2 101.6)">C28</text>
<text x="50.8" y="129">TP6</text>
<text x="66.3" y="137.9">R24</text>
<text x="74.2" y="137.9">0</text>
<text x="170.2" y="136.7">TP7</text>
<text x="263.1" y="146" transform="rotate(-90 263.1 146)">2u2</text>
<text x="270.8" y="146" transform="rotate(-90 270.8 146)">2u2</text>
<text x="129.3" y="154.4">R25</text>
<text x="143.3" y="154.7">C31</text>
<text x="175" y="154.4">R26</text>
<text x="261.6" y="154.9" transform="rotate(-90 261.6 154.9)">C29</text>
<text x="269.2" y="154.9" transform="rotate(-90 269.2 154.9)">C30</text>
<text x="129.3" y="157">0</text>
<text x="143.3" y="160">DNP</text>
<text x="175.3" y="160">680</text>
<text x="129.3" y="172.2">R27</text>
<text x="156" y="170.2">C32</text>
<text x="129.3" y="174.8">DNP</text>
<text x="156.2" y="175.5">10u</text>
<text x="162.9" y="174.5">D3</text>
<text x="176.1" y="174.8">GREEN</text>
<text x="200.4" y="177.3">R28</text>
<text x="200.7" y="182.9">0</text>
<text x="182.9" y="195.1">TP8</text>
<text x="27.9" y="203.2">D4</text>
<text x="144.5" y="212.9">R29</text>
<text x="144.5" y="215.4">DNP</text>
<text x="156" y="213.1">C33</text>
<text x="187.7" y="212.9">R30</text>
<text x="49.3" y="221">C34</text>
<text x="62" y="220.7">C35</text>
<text x="156" y="218.4">DNP</text>
<text x="188" y="218.4">DNP</text>
<text x="49.5" y="226.3">10u</text>
<text x="62" y="226.1">100n</text>
<text x="258.1" y="222.2" transform="rotate(-90 258.1 222.2)">2u2</text>
<text x="265.7" y="222.2" transform="rotate(-90 265.7 222.2)">2u2</text>
<text x="273.3" y="222.2" transform="rotate(-90 273.3 222.2)">2u2</text>
<text x="280.9" y="222.2" transform="rotate(-90 280.9 222.2)">2u2</text>
<text x="288.5" y="222.2" transform="rotate(-90 288.5 222.2)">2u2</text>
<text x="296.2" y="222.2" transform="rotate(-90 296.2 222.2)">2u2</text>
<text x="144.5" y="230.6">R31</text>
<text x="144.5" y="233.2">DNP</text>
<text x="168.7" y="228.6">C42</text>
<text x="168.9" y="233.9">DNP</text>
<text x="175.6" y="233">D5</text>
<text x="189.8" y="233.2">DNP</text>
<text x="256.5" y="231.1" transform="rotate(-90 256.5 231.1)">C36</text>
<text x="264.2" y="231.1" transform="rotate(-90 264.2 231.1)">C37</text>
<text x="271.8" y="231.1" transform="rotate(-90 271.8 231.1)">C38</text>
<text x="279.4" y="231.1" transform="rotate(-90 279.4 231.1)">C39</text>
<text x="287" y="231.1" transform="rotate(-90 287 231.1)">C40</text>
<text x="294.6" y="231.1" transform="rotate(-90 294.6 231.1)">C41</text>
</g>
<g font-size="2.3" fill="#f00">
<text x="104.2" y="22.9">VDD_1V2</text>
<text x="190.8" y="56.9">VDD_1V8</text>
<text x="25.5" y="63.5">VDD_3V3</text>
<text x="226.1" y="76.2">VDD_3V3</text>
<text x="219.7" y="114.3">VDD_3V3_2</text>
<text x="34.1" y="129.5">IN_5V0</text>
<text x="86.6" y="129.5">USB_5V0</text>
<text x="149.9" y="137.2">VDD_3V3</text>
<text x="218.5" y="162.6">VDD_3V3</text>
<text x="14.8" y="195.6">HSEC_5V0</text>
<text x="161.3" y="195.6">VDD_3V3_2</text>
</g>
<g font-size="2.3">
<text x="334.9" y="30">E19</text>
<text x="369.8" y="30">A1</text>
<text x="335.8" y="35.1">M7</text>
<text x="341.1" y="31.3">B_VREG12EN</text>
<text x="361.3" y="31.3">VSS.1</text>
<text x="361.3" y="33.8">VSS.2</text>
<text x="369.8" y="32.5">A2</text>
<text x="369.8" y="35.1">A18</text>
<text x="334.5" y="37.6">M13</text>
<text x="335.9" y="40.1">N7</text>
<text x="341.1" y="36.4">VDD12.1</text>
<text x="341.1" y="38.9">VDD12.2</text>
<text x="341.1" y="41.4">VDD12.3</text>
<text x="361.3" y="36.4">VSS.3</text>
<text x="361.3" y="38.9">VSS.4</text>
<text x="361.3" y="41.4">VSS.5</text>
<text x="369.8" y="37.6">A19</text>
<text x="369.8" y="40.1">B1</text>
<text x="334.6" y="42.7">N12</text>
<text x="334.6" y="45.2">N13</text>
<text x="334.9" y="47.8">T10</text>
<text x="341.1" y="44">VDD12.4</text>
<text x="341.1" y="46.5">VDD12.5</text>
<text x="361.3" y="44">VSS.6</text>
<text x="361.3" y="46.5">VSS.7</text>
<text x="369.8" y="42.7">B19</text>
<text x="369.8" y="45.2">D6</text>
<text x="369.8" y="47.8">D14</text>
<text x="334.9" y="50.3">T11</text>
<text x="334.9" y="52.8">T12</text>
<text x="341.1" y="49.1">VDD12.6</text>
<text x="341.1" y="51.6">VDD12.7</text>
<text x="361.3" y="49.1">VSS.8</text>
<text x="361.3" y="51.6">VSS.9</text>
<text x="369.8" y="50.3">E4</text>
<text x="369.8" y="52.8">E16</text>
<text x="334.8" y="57.9">A15</text>
<text x="341.1" y="54.1">VDD12.8</text>
<text x="341.1" y="59.2">A_VREG18EN</text>
<text x="360" y="54.1">VSS.10</text>
<text x="360" y="56.7">VSS.11</text>
<text x="360" y="59.2">VSS.12</text>
<text x="369.8" y="55.4">H8</text>
<text x="369.8" y="57.9">H9</text>
<text x="335.9" y="65.5">D7</text>
<text x="336.1" y="63">C7</text>
<text x="341.1" y="64.3">VDD18.1</text>
<text x="360" y="61.8">VSS.13</text>
<text x="360" y="64.3">VSS.14</text>
<text x="369.8" y="60.5">H10</text>
<text x="369.8" y="63">H11</text>
<text x="369.8" y="65.5">H12</text>
<text x="334.6" y="68.1">D12</text>
<text x="334.6" y="70.6">D13</text>
<text x="341.1" y="66.8">VDD18.2</text>
<text x="341.1" y="69.4">VDD18.3</text>
<text x="341.1" y="71.9">VDD18.4</text>
<text x="360" y="66.8">VSS.15</text>
<text x="360" y="69.4">VSS.16</text>
<text x="360" y="71.9">VSS.17</text>
<text x="369.8" y="68.1">J4</text>
<text x="369.8" y="70.6">J8</text>
<text x="360" y="74.5">VSS.18</text>
<text x="360" y="77">VSS.19</text>
<text x="369.8" y="73.2">J9</text>
<text x="369.8" y="75.7">J10</text>
<text x="334.6" y="80.8">U13</text>
<text x="334.9" y="78.2">T13</text>
<text x="341.1" y="79.5">VDDIO.USB1</text>
<text x="341.1" y="82.1">VDDIO.USB2</text>
<text x="360" y="79.5">VSS.20</text>
<text x="360" y="82.1">VSS.21</text>
<text x="369.8" y="78.2">J11</text>
<text x="369.8" y="80.8">J12</text>
<text x="369.8" y="83.3">J16</text>
<text x="336.1" y="85.9">K7</text>
<text x="336.3" y="88.4">L7</text>
<text x="341.1" y="87.2">VDDIO.F1</text>
<text x="341.1" y="89.7">VDDIO.F2</text>
<text x="360" y="84.6">VSS.22</text>
<text x="360" y="87.2">VSS.23</text>
<text x="360" y="89.7">VSS.24</text>
<text x="369.8" y="85.9">K4</text>
<text x="369.8" y="88.4">K8</text>
<text x="360" y="92.2">VSS.25</text>
<text x="360" y="94.8">VSS.26</text>
<text x="369.8" y="90.9">K9</text>
<text x="369.8" y="93.5">K10</text>
<text x="334.6" y="101.1">D15</text>
<text x="335.9" y="96">D4</text>
<text x="335.9" y="98.6">D5</text>
<text x="341.1" y="97.3">VDDIO.A1</text>
<text x="341.1" y="99.9">VDDIO.A2</text>
<text x="360" y="97.3">VSS.27</text>
<text x="360" y="99.9">VSS.28</text>
<text x="369.8" y="96">K11</text>
<text x="369.8" y="98.6">K12</text>
<text x="369.8" y="101.1">K16</text>
<text x="334.6" y="103.6">D16</text>
<text x="335.9" y="106.2">G7</text>
<text x="341.1" y="102.4">VDDIO.A3</text>
<text x="341.1" y="104.9">VDDIO.A4</text>
<text x="341.1" y="107.5">VDDIO.A5</text>
<text x="360" y="102.4">VSS.29</text>
<text x="360" y="104.9">VSS.30</text>
<text x="360" y="107.5">VSS.31</text>
<text x="369.8" y="103.6">L4</text>
<text x="369.8" y="106.2">L8</text>
<text x="334.6" y="108.7">G13</text>
<text x="335.9" y="113.8">G8</text>
<text x="341.1" y="110">VDDIO.A6</text>
<text x="360" y="110">VSS.32</text>
<text x="360" y="112.6">VSS.33</text>
<text x="369.8" y="108.7">L9</text>
<text x="369.8" y="111.3">L10</text>
<text x="369.8" y="113.8">L11</text>
<text x="334.6" y="118.9">G10</text>
<text x="335.9" y="116.3">G9</text>
<text x="341.1" y="115.1">VDDIO.B1</text>
<text x="341.1" y="117.6">VDDIO.B2</text>
<text x="360" y="115.1">VSS.34</text>
<text x="360" y="117.6">VSS.35</text>
<text x="369.8" y="116.3">L12</text>
<text x="369.8" y="118.9">L16</text>
<text x="334.6" y="121.4">G11</text>
<text x="334.6" y="124">G12</text>
<text x="341.1" y="120.2">VDDIO.B3</text>
<text x="341.1" y="122.7">VDDIO.B4</text>
<text x="341.1" y="125.3">VDDIO.B5</text>
<text x="360" y="120.2">VSS.36</text>
<text x="360" y="122.7">VSS.37</text>
<text x="360" y="125.3">VSS.38</text>
<text x="369.8" y="121.4">M8</text>
<text x="369.8" y="124">M9</text>
<text x="334.6" y="129">H13</text>
<text x="335.9" y="126.5">H7</text>
<text x="336.6" y="131.6">J7</text>
<text x="341.1" y="127.8">VDDIO.B6</text>
<text x="341.1" y="130.3">VDDIO.B7</text>
<text x="360" y="127.8">VSS.39</text>
<text x="360" y="130.3">VSS.40</text>
<text x="369.8" y="126.5">M10</text>
<text x="369.8" y="129">M11</text>
<text x="369.8" y="131.6">M12</text>
<text x="335.3" y="134.1">J13</text>
<text x="336.2" y="136.7">T4</text>
<text x="341.1" y="132.9">VDDIO.B8</text>
<text x="341.1" y="135.4">VDDIO.B9</text>
<text x="341.1" y="138">VDDIO.B10</text>
<text x="360" y="132.9">VSS.41</text>
<text x="360" y="135.4">VSS.42</text>
<text x="360" y="138">VSS.43</text>
<text x="369.8" y="134.1">R4</text>
<text x="369.8" y="136.7">R16</text>
<text x="336.2" y="139.2">T5</text>
<text x="336.2" y="141.7">T7</text>
<text x="341.1" y="140.5">VDDIO.B11</text>
<text x="341.1" y="143">VDDIO.B12</text>
<text x="360" y="140.5">VSS.44</text>
<text x="360" y="143">VSS.45</text>
<text x="369.8" y="139.2">T6</text>
<text x="369.8" y="141.7">T9</text>
<text x="71.2" y="149.9">5</text>
<text x="100.3" y="149.9">1</text>
<text x="334.9" y="146.8">T15</text>
<text x="334.9" y="149.4">T16</text>
<text x="336.2" y="144.3">T8</text>
<text x="341.1" y="145.6">VDDIO.B13</text>
<text x="341.1" y="148.1">VDDIO.B14</text>
<text x="360" y="145.6">VSS.46</text>
<text x="360" y="148.1">VSS.47</text>
<text x="369.8" y="144.3">T14</text>
<text x="369.8" y="146.8">V1</text>
<text x="369.8" y="149.4">V19</text>
<text x="71.2" y="154.9">4</text>
<text x="74.9" y="150.6">VI</text>
<text x="74.9" y="155.7">EN</text>
<text x="94.4" y="150.6">SW</text>
<text x="335.9" y="151.9">N8</text>
<text x="335.9" y="154.4">N9</text>
<text x="341.1" y="150.7">VDDIO.B15</text>
<text x="341.1" y="153.2">VDDIO.B16</text>
<text x="341.1" y="155.7">VDDIO.B17</text>
<text x="360" y="150.7">VSS.48</text>
<text x="360" y="153.2">VSS.49</text>
<text x="360" y="155.7">VSS.50</text>
<text x="369.8" y="151.9">W1</text>
<text x="369.8" y="154.4">W2</text>
<text x="71.2" y="160">2</text>
<text x="74.9" y="160.8">MODE</text>
<text x="334.6" y="157">N10</text>
<text x="334.6" y="159.5">N11</text>
<text x="341.1" y="158.3">VDDIO.B18</text>
<text x="341.1" y="160.8">VDDIO.B19</text>
<text x="360" y="158.3">VSS.51</text>
<text x="360" y="160.8">VSS.52</text>
<text x="369.8" y="157">W18</text>
<text x="369.8" y="159.5">W19</text>
<text x="71.2" y="165.1">6</text>
<text x="74.9" y="165.9">GND</text>
<text x="95" y="165.9">FB</text>
<text x="100.3" y="165.1">3</text>
<text x="174.3" y="166" transform="rotate(-90 174.3 166)">2</text>
<text x="89.7" y="176.5" transform="rotate(-90 89.7 176.5)">PWR_PAD</text>
<text x="174.3" y="178.2" transform="rotate(-90 174.3 178.2)">1</text>
<text x="88.9" y="180.3" transform="rotate(-90 88.9 180.3)">7</text>
<text x="22.5" y="208.3">2</text>
<text x="39.8" y="208.3">1</text>
<text x="86.4" y="208.3">5</text>
<text x="90.2" y="209">VI</text>
<text x="109.6" y="209">SW</text>
<text x="115.6" y="208.3">1</text>
<text x="86.4" y="213.4">4</text>
<text x="90.2" y="214.1">EN</text>
<text x="86.4" y="218.4">2</text>
<text x="90.2" y="219.2">MODE</text>
<text x="86.4" y="223.5">6</text>
<text x="90.2" y="224.3">GND</text>
<text x="110.3" y="224.3">FB</text>
<text x="115.6" y="223.5">3</text>
<text x="187" y="224.4" transform="rotate(-90 187 224.4)">2</text>
<text x="308.4" y="229.6">COMPANY:</text>
<text x="104.1" y="238.7" transform="rotate(-90 104.1 238.7)">7</text>
<text x="104.9" y="234.9" transform="rotate(-90 104.9 234.9)">PWR_PAD</text>
<text x="187" y="236.6" transform="rotate(-90 187 236.6)">1</text>
<text x="308.4" y="242.1">PAGE NAME:</text>
<text x="308.6" y="254.5">TITLE:</text>
<text x="392.7" y="255.5">REV:</text>
<text x="308.6" y="267.2">DATE:</text>
<text x="369.6" y="269.2">SIZE:</text>
<text x="391.2" y="269">SHEET:</text>
<text x="409.2" y="269">OF</text>
</g>
<g font-size="2.3" fill="#000080">
<text x="368" y="26.9">U1-E</text>
<text x="238.8" y="80.4">L3</text>
<text x="251.9" y="80.4">60Ohm</text>
<text x="238.8" y="85.4">L4</text>
<text x="251.9" y="85.4">60Ohm</text>
<text x="236.3" y="126.1">L5</text>
<text x="249.4" y="126.1">60Ohm</text>
<text x="236.3" y="133.7">L6</text>
<text x="249.4" y="133.7">60Ohm</text>
<text x="75.4" y="145.5">U3</text>
<text x="116.1" y="147.3" transform="rotate(-90 116.1 147.3)">L7</text>
<text x="123" y="148.9">2u2</text>
<text x="368.3" y="165.2">MCU_F28M36P63_361PIN</text>
<text x="228.6" y="171.8">L8</text>
<text x="241.8" y="171.8">60Ohm</text>
<text x="228.6" y="179.4">L9</text>
<text x="241.8" y="179.4">60Ohm</text>
<text x="71.1" y="180.3">TPS62291DRV</text>
<text x="227.3" y="187">L10</text>
<text x="241.8" y="187">60Ohm</text>
<text x="227.3" y="194.7">L11</text>
<text x="241.8" y="194.7">60Ohm</text>
<text x="90.7" y="204">U4</text>
<text x="227.3" y="202.3">L12</text>
<text x="241.8" y="202.3">60Ohm</text>
<text x="131.3" y="205.7" transform="rotate(-90 131.3 205.7)">L13</text>
<text x="137.8" y="207.4">DNP</text>
<text x="227.3" y="209.9">L14</text>
<text x="241.8" y="209.9">60Ohm</text>
<text x="25.4" y="213.4">MBRM110ET1G</text>
<text x="86.4" y="238.8">DNP</text>
</g>
</svg>
